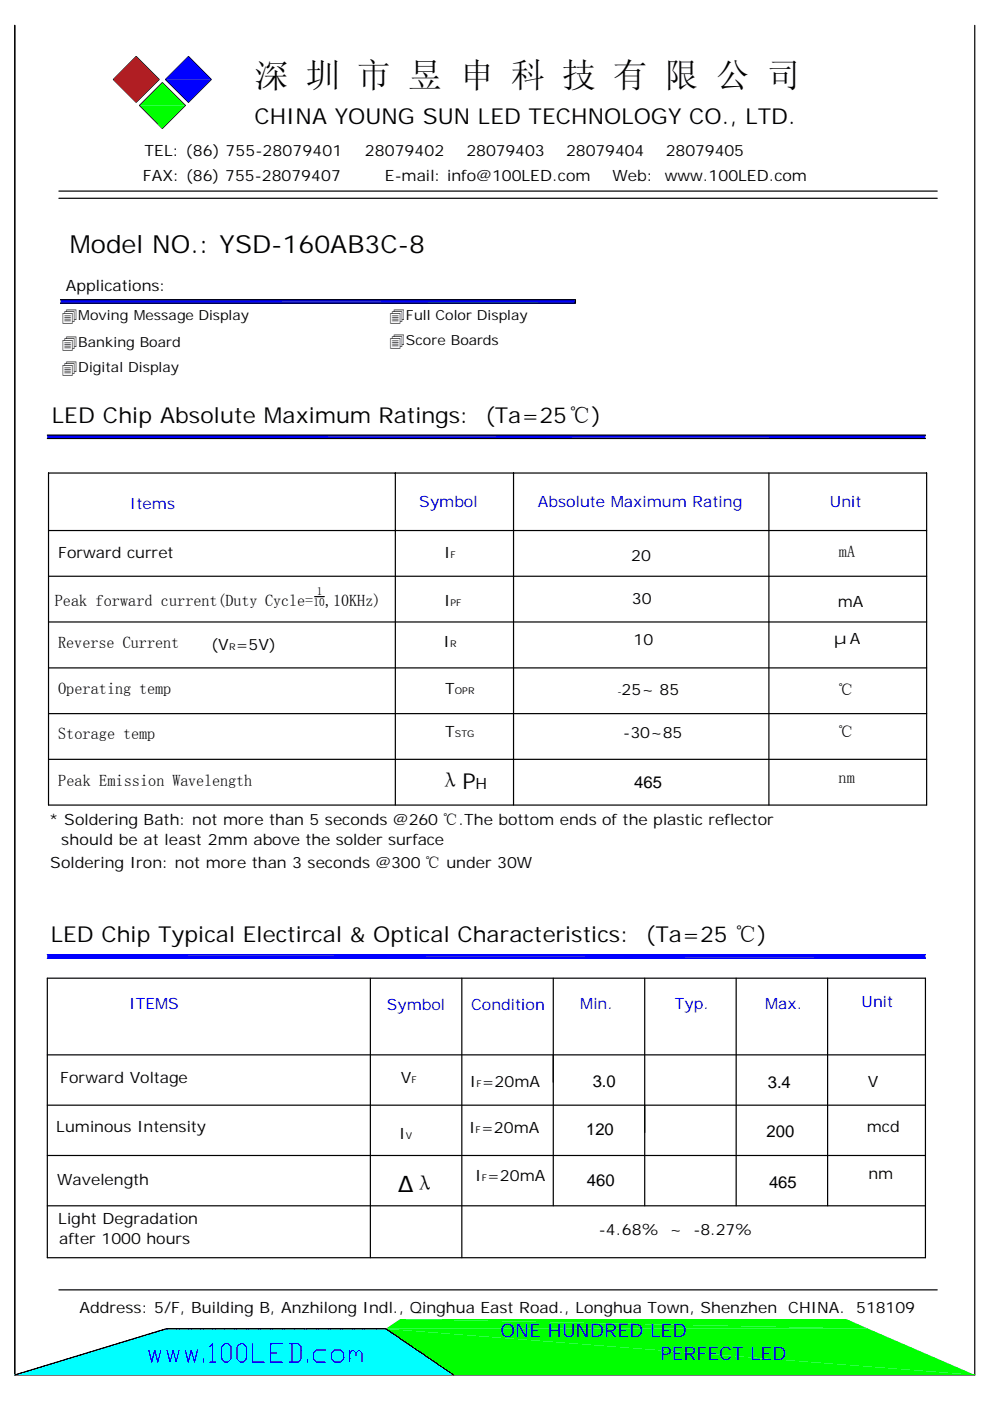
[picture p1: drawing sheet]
<svg xmlns="http://www.w3.org/2000/svg" width="210mm" height="297mm" viewBox="0 0 210 297" stroke-linecap="round" stroke-linejoin="round" font-family="sans-serif">
<path d="M3.1 5.4v286.1" fill="none" stroke="#000" stroke-width=".25"/>
<path d="M10 92.2h186.2" fill="none" stroke="#00f" stroke-width=".21"/>
<g fill="#00f">
<path d="M10 92.2l186.2 .8h-186.2z"/>
<path d="M10 92.2h186.2v.8z"/>
</g>
<path d="M10 93h186.2M10 202.4h186.2" fill="none" stroke="#00f" stroke-width=".21"/>
<g fill="none" stroke="#000" stroke-width=".25">
<path d="M10 92.2h186.2M10 93h186.2M10.3 112.5h186.2M83.8 100.3v70.4M108.9 100.3v70.4M163 100.3v70.4M66.7 126.5h2M10.3 170.7v-70.4h186.2v70.4M10 207.4v59.3M10 203.2h186.2M10 202.4h186.2M196.2 207.4v59.3"/>
<path d="M10 223.7h186.2"/>
</g>
<g fill="#00f">
<path d="M10 202.4l186.2 .8h-186.2z"/>
<path d="M10 202.4h186.2v.8z"/>
</g>
<path d="M10 203.2h186.2" fill="none" stroke="#00f" stroke-width=".21"/>
<g fill="none" stroke="#000" stroke-width=".25">
<path d="M3.1 5.4v286.1h203.6v-286.1M28.9 12l4.8 4.9-4.8 4.8-4.9-4.8zM40 12l4.8 4.9-4.8 4.8-4.9-4.8zM29.6 22.4l4.8-4.9 4.9 4.9-4.9 4.8zM10.3 122.2h186.2M10.3 131.9h186.2M10.3 141.6h186.2M10.3 151.3h186.2M10.3 161h186.2M10.3 170.7h186.2M10 207.4h186.2M78.5 207.4v59.3"/>
<path d="M97.9 207.4v59.3M117.3 207.4v48.3M136.7 207.4v48.3M156.1 207.4v48.3M175.5 207.4v48.3M10 234.3h186.2zM117.3 223.7v5.8M136.7 234.3v5.8M10 245h186.2M10 255.7h186.2M10 266.7h186.2"/>
</g>
<g fill="#f00">
<path d="M28.9 12l4.8 4.9h-9.7z"/>
<path d="M24 16.9h9.7l-4.8 4.8z"/>
</g>
<g fill="#0f0">
<path d="M29.6 22.4l4.8-4.9 4.9 4.9z"/>
<path d="M29.6 22.4h9.7l-4.9 4.8z"/>
</g>
<g fill="#00f">
<path d="M40 12l4.8 4.9h-9.7z"/>
<path d="M35.1 16.9h9.7l-4.8 4.8z"/>
</g>
<path d="M12.5 40.5h186.2M12.5 42h186.2M12.5 273.5h186.2" fill="none" stroke="#000" stroke-width=".25"/>
<g fill="none" stroke="#00f" stroke-width=".25">
<path d="M31.5 286.2l.7 2.6 .6-2.6 .6 2.6 .7-2.6M35.4 286.2l.7 2.6 .6-2.6 .6 2.6 .7-2.6M39.3 286.2l.6 2.6 .7-2.6 .6 2.6 .7-2.6M43.1 288.1v.7M44.4 285.5l.7-.6v3.9M44.4 288.8h1.4M47.7 284.9h.6l.7 .6v2.6l-.7 .7h-.6l-.7-.7v-2.6zM50.2 285.5l.7-.6h.7l.6 .6v2.6l-.6 .7h-.7l-.7-.7zM53.5 284.9v3.9h2.6M57.4 286.9h1.3M59.9 284.9h-2.5v3.9h2.5M61.3 284.9h1.9l.6 .6v2.6l-.6 .7h-1.9"/>
<path d="M61.9 284.9v3.9M65.2 288.1v.7M69 286.2h-1.9l-.7 .7v1.2l.7 .7h1.9M71 286.2h1.2l.7 .7v1.2l-.7 .7h-1.2l-.7-.7v-1.2zM74.2 286.9l.6-.7 .7 .7v.6M74.2 286.2v2.6M75.5 286.9l.6-.7 .7 .7v1.9"/>
</g>
<g fill="#0f0">
<path d="M81.8 281.7l3.1-2 99.2 2z"/>
<path d="M84.9 279.7h94.5l4.7 2z"/>
<path d="M81.8 281.7l124.9 9.8h-110.5z"/>
<path d="M81.8 281.7h102.3l22.6 9.8z"/>
</g>
<path d="M96.2 291.5h110.5" fill="none" stroke="#0f0" stroke-width=".21"/>
<path d="M35.3 281.7h46.5" fill="none" stroke="#0ff" stroke-width=".21"/>
<g fill="#0ff">
<path d="M3.1 291.5l32.2-9.8 60.9 9.8z"/>
<path d="M35.3 281.7h46.5l14.4 9.8z"/>
</g>
<path d="M3.1 291.5h93.1" fill="none" stroke="#0ff" stroke-width=".21"/>
<g fill="none" stroke="#000" stroke-width=".25">
<path d="M3.3 291.5h-.2M3.5 291.4l-.2 .1M3.9 291.3l-.3 .1M4.1 291.2l-.1 .1M4.4 291.1l-.2 .1M4.6 291.1h-.2M4.8 291h-.1M5 291h-.1M5.2 290.9h-.1M5.5 290.8l-.2 .1M5.7 290.7l-.2 .1M6.1 290.6l-.3 .1"/>
<path d="M6.3 290.5l-.1 .1M6.6 290.5h-.2M6.8 290.4l-.2 .1M7 290.3l-.1 .1M7.2 290.3h-.1M7.5 290.2h-.2M7.7 290.2h-.2M7.9 290.1h-.2M8.1 290h-.1M8.3 289.9l-.1 .1M8.6 289.9h-.2M8.8 289.8l-.2 .1"/>
<path d="M9 289.7l-.2 .1M9.2 289.6l-.1 .1M9.4 289.6h-.1M9.7 289.5l-.2 .1M9.9 289.5h-.2M10.1 289.4h-.2M10.3 289.3l-.1 .1M10.5 289.3h-.1M10.8 289.2h-.2M11 289.1l-.2 .1M11.2 289.1h-.2M11.4 289l-.1 .1"/>
<path d="M11.6 288.9l-.1 .1M11.9 288.8l-.2 .1M12.1 288.8h-.2M12.3 288.7l-.1 .1M12.5 288.7h-.1M12.7 288.6h-.1M13.2 288.5h-.4M13.4 288.4h-.1M13.6 288.3l-.1 .1M13.9 288.3h-.2M14.3 288.1l-.4 .1M14.5 288l-.1 .1"/>
<path d="M14.7 288h-.1M15 287.9l-.2 .1M15.2 287.8l-.2 .1M15.4 287.8h-.1M15.6 287.7h-.1M15.8 287.7h-.1M16.1 287.6h-.2M16.3 287.5l-.2 .1M16.5 287.4l-.1 .1M16.7 287.4h-.1M17 287.3l-.2 .1M17.4 287.2l-.4 .1"/>
<path d="M17.6 287.1l-.1 .1M17.8 287l-.1 .1M18.1 287h-.2M18.3 286.9h-.2M18.5 286.9h-.1M18.7 286.8h-.1M18.9 286.7h-.1M19.4 286.6l-.4 .1M19.6 286.5l-.1 .1M19.8 286.4l-.1 .1M20.3 286.3l-.4 .1M20.5 286.2l-.1 .1"/>
<path d="M20.7 286.2h-.1M20.9 286.1h-.1M21.2 286l-.2 .1M21.4 286h-.2M21.6 285.9h-.1M21.8 285.8l-.1 .1M22.1 285.7l-.2 .1M22.3 285.7h-.2M22.5 285.6l-.2 .1M22.7 285.5l-.1 .1M22.9 285.5h-.1M23.4 285.4l-.4 .1"/>
<path d="M23.6 285.3h-.1M23.8 285.2h-.1M24 285.2h-.1M24.5 285l-.4 .1M24.7 284.9l-.1 .1M24.9 284.9h-.1M25.1 284.8l-.1 .1M25.4 284.7l-.2 .1M25.6 284.7h-.2M25.8 284.6l-.1 .1M26 284.6h-.1M26.5 284.4l-.4 .1"/>
<path d="M26.7 284.4h-.2M26.9 284.3h-.1M27.1 284.2l-.1 .1M27.6 284.1l-.4 .1M27.8 284l-.2 .1M28 283.9l-.1 .1M28.2 283.9h-.1M28.4 283.8h-.1M28.7 283.7l-.2 .1M28.9 283.7h-.2M29.1 283.6h-.1M29.3 283.6h-.1"/>
<path d="M29.5 283.5h-.1M29.8 283.4l-.2 .1M30 283.3l-.2 .1M30.2 283.3h-.1M30.6 283.1l-.3 .2M30.9 283.1h-.2M31.1 283h-.2M31.5 282.9l-.3 .1M31.7 282.8h-.1M32 282.7l-.2 .1M32.2 282.7h-.2M32.4 282.6h-.1"/>
<path d="M32.6 282.5l-.1 .1M32.9 282.5h-.2M33.1 282.4l-.2 .1M33.7 282.2l-.6 .2M34 282.1l-.2 .1M34.2 282.1h-.2M34.4 282h-.2M34.6 281.9l-.1 .1M34.8 281.9h-.1M35.1 281.8h-.2M35.6 281.7l-.5 .1M35.7 281.7h.2"/>
<path d="M35.9 281.7h.2M36.2 281.7h.1M36.4 281.7h.2M36.7 281.7h.1M36.9 281.7h.1M37.1 281.7h.2M37.3 281.7h.4M37.8 281.7h.4M38.3 281.7h.1M38.5 281.7h.2M38.7 281.7h.2M38.9 281.7h.2"/>
<path d="M39.2 281.7h.1M39.4 281.7h.2M39.7 281.7h.1M39.9 281.7h.4M40.3 281.7h.4M40.8 281.7h.1M41 281.7h.2M41.3 281.7h.1M41.5 281.7h.2M41.7 281.7h.2M42 281.7h.1M42.2 281.7h.1"/>
<path d="M42.4 281.7h.4M42.9 281.7h.4M43.3 281.7h.2M43.6 281.7h.1M43.8 281.7h.1M44 281.7h.2M44.3 281.7h.1M44.5 281.7h.2M44.7 281.7h.2M45 281.7h.3M45.4 281.7h.4M45.9 281.7h.1"/>
<path d="M46.1 281.7h.2M46.4 281.7h.1M46.6 281.7h.1M46.8 281.7h.1M47 281.7h.2M47.3 281.7h.1M47.5 281.7h.4M48 281.7h.1M48.2 281.7h.1M48.4 281.7h.2M48.6 281.7h.2M48.9 281.7h.1"/>
<path d="M49.1 281.7h.2M49.4 281.7h.1M49.6 281.7h.4M50 281.7h.4M50.5 281.7h.1M50.7 281.7h.2M51 281.7h.1M51.2 281.7h.2M51.4 281.7h.2M51.6 281.7h.2M51.9 281.7h.1M52.1 281.7h.4"/>
<path d="M52.6 281.7h.4M53 281.7h.2M53.3 281.7h.1M53.5 281.7h.1M53.7 281.7h.2M54 281.7h.1M54.2 281.7h.2M54.4 281.7h.2M54.7 281.7h.3M55.1 281.7h.4M55.6 281.7h.1M55.8 281.7h.2"/>
<path d="M56 281.7h.2M56.3 281.7h.1M56.5 281.7h.1M56.7 281.7h.2M57 281.7h.1M57.2 281.7h.4M57.7 281.7h.3M58.1 281.7h.2M58.3 281.7h.2M58.6 281.7h.1M58.8 281.7h.2M59.1 281.7h.1"/>
<path d="M59.3 281.7h.1M59.5 281.7h.1M59.7 281.7h.4M60.2 281.7h.4M60.7 281.7h.1M60.9 281.7h.1M61.1 281.7h.2M61.3 281.7h.2M61.6 281.7h.1M61.8 281.7h.2M62.1 281.7h.1M62.3 281.7h.4"/>
<path d="M62.7 281.7h.2M62.9 281.7h.2M63.2 281.7h.1M63.4 281.7h.2M63.7 281.7h.1M63.9 281.7h.2M64.1 281.7h.2M64.3 281.7h.4M64.8 281.7h.4M65.3 281.7h.1M65.5 281.7h.2M65.7 281.7h.2"/>
<path d="M66 281.7h.1M66.2 281.7h.1M66.4 281.7h.2M66.7 281.7h.1M66.9 281.7h.4M67.4 281.7h.3M67.8 281.7h.1M68 281.7h.2M68.3 281.7h.1M68.5 281.7h.2M68.7 281.7h.2M69 281.7h.1"/>
<path d="M69.2 281.7h.1M69.4 281.7h.4M69.9 281.7h.4M70.4 281.7h.1M70.6 281.7h.1M70.8 281.7h.2M71 281.7h.2M71.3 281.7h.1M71.5 281.7h.2M71.8 281.7h.1M72 281.7h.3M72.4 281.7h.4"/>
<path d="M72.9 281.7h.1M73.1 281.7h.2M73.4 281.7h.1M73.6 281.7h.1M73.8 281.7h.2M74 281.7h.2M74.3 281.7h.1M74.5 281.7h.4M75 281.7h.4M75.4 281.7h.2M75.6 281.7h.2M75.9 281.7h.1"/>
<path d="M76.1 281.7h.2M76.4 281.7h.1M76.6 281.7h.4M77 281.7h.4M77.5 281.7h.1M77.7 281.7h.2M78 281.7h.1M78.2 281.7h.2M78.4 281.7h.2M78.7 281.7h.1M78.9 281.7h.1M79.1 281.7h.4"/>
<path d="M79.6 281.7h.4M80.1 281.7h.1M80.3 281.7h.1M80.5 281.7h.1M80.7 281.7h.2M81 281.7h.1M81.2 281.7h.2M81.4 281.7h.2M81.7 281.7l.2 .1M82 281.9h.1M82.2 282l.3 .2M82.5 282.2l.2 .1"/>
<path d="M82.7 282.4l.1 .1M82.9 282.5l.2 .1M83.1 282.6l.1 .1M83.3 282.7l.1 .1M83.5 282.9l.1 .1M83.7 283l.1 .1M83.9 283.1l.1 .1M84.1 283.3h.1M84.2 283.4l.2 .1M84.5 283.5l.1 .1M84.6 283.7l.2 .1M84.8 283.8l.2 .1"/>
<path d="M85 283.9l.1 .1M85.2 284.1h.1M85.4 284.2l.1 .1M85.6 284.3l.1 .1M85.8 284.4l.1 .1M86 284.6l.1 .1M86.1 284.7l.2 .1M86.4 284.8l.1 .1M86.5 284.9l.2 .1M86.7 285.1l.2 .1M86.9 285.2l.1 .1M87.1 285.3l.1 .1"/>
<path d="M87.3 285.5l.1 .1M87.5 285.6l.1 .1M87.7 285.7l.1 .1M87.9 285.9l.1 .1M88.1 286l.1 .1M88.3 286.1l.1 .1M88.4 286.3h.2M88.6 286.4l.2 .1M88.9 286.5l.1 .1M89 286.6l.2 .1M89.2 286.8l.2 .1M89.4 286.9l.1 .1"/>
<path d="M89.6 287l.1 .1M89.8 287.2h.1M90 287.3l.1 .1M90.2 287.4l.1 .1M90.4 287.6l.1 .1M90.6 287.7l.1 .1M90.8 287.8l.1 .1M90.9 288h.2M91.1 288.1l.2 .1M91.3 288.2l.1 .1M91.5 288.3l.2 .1M91.7 288.5h.1"/>
<path d="M91.9 288.6l.1 .1M92.1 288.7l.1 .1M92.3 288.8l.1 .1M92.5 289l.1 .1M92.7 289.1l.3 .3M93 289.4l.2 .1M93.2 289.5l.1 .1M93.4 289.6l.2 .1M93.6 289.8l.1 .1M93.8 289.9l.1 .1M94 290l.1 .1M94.2 290.2h.1"/>
<path d="M94.4 290.3l.1 .1M94.6 290.4l.1 .1M94.7 290.5l.2 .1M95 290.7h.1M95.1 290.8l.1 .1M95.3 290.9l.2 .1M95.5 291l.1 .1M95.7 291.2l.1 .1M95.9 291.3l.1 .1M96.1 291.5h.1"/>
</g>
<g fill="none" stroke="#00f" stroke-width=".25">
<path d="M31.5 286.2l.7 2.6 .6-2.6 .6 2.6 .7-2.6M35.4 286.2l.7 2.6 .6-2.6 .6 2.6 .7-2.6M39.3 286.2l.6 2.6 .7-2.6 .6 2.6 .7-2.6M43.1 288.1v.7M44.4 285.5l.7-.6v3.9M44.4 288.8h1.4M47.7 284.9h.6l.7 .6v2.6l-.7 .7h-.6l-.7-.7v-2.6zM50.2 285.5l.7-.6h.7l.6 .6v2.6l-.6 .7h-.7l-.7-.7zM53.5 284.9v3.9h2.6M57.4 286.9h1.3M59.9 284.9h-2.5v3.9h2.5M61.3 284.9h1.9l.6 .6v2.6l-.6 .7h-1.9"/>
<path d="M61.9 284.9v3.9M65.2 288.1v.7M69 286.2h-1.9l-.7 .7v1.2l.7 .7h1.9M71 286.2h1.2l.7 .7v1.2l-.7 .7h-1.2l-.7-.7v-1.2zM74.2 286.9l.6-.7 .7 .7v.6M74.2 286.2v2.6M75.5 286.9l.6-.7 .7 .7v1.9"/>
</g>
<path d="M12.8 63.5h109.2" fill="none" stroke="#00f" stroke-width=".21"/>
<g fill="#00f">
<path d="M12.8 63.5l109.2 .8h-109.2z"/>
<path d="M12.8 63.5h109.2v.8z"/>
</g>
<path d="M12.8 64.3h109.2" fill="none" stroke="#00f" stroke-width=".21"/>
<path d="M12.8 63.5l109.2 .1M122 63.7v.1M122 63.9v.4h-109.2" fill="none" stroke="#000" stroke-width=".25"/>
<text font-size="7.2" x="54" y="18.4">深 圳 市 昱 申 科 技 有 限 公 司</text>
<text font-size="5.3" x="14.8" y="53.6">Model NO.: YSD-160AB3C-8</text>
<text font-size="4.9" x="93.1" y="167.3">λP</text>
<g font-size="4.7">
<text x="54" y="26.2">CHINA YOUNG SUN LED TECHNOLOGY CO., LTD.</text>
<text x="11" y="89.6">LED Chip Absolute Maximum Ratings: (Ta=25℃)</text>
<text x="10.8" y="199.6">LED Chip Typical Electircal &amp; Optical Characteristics: (Ta=25 ℃)</text>
<text x="84.3" y="252.8">∆λ</text>
</g>
<g font-size="4">
<text x="13" y="67.9">.</text>
<text x="82.4" y="67.9">.</text>
<text x="13" y="73.5">.</text>
<text x="82.4" y="73.2">.</text>
<text x="13" y="78.8">.</text>
</g>
<g font-size="4" fill="#00f">
<text x="106.1" y="283.4">ONE HUNDRED LED</text>
<text x="140" y="288.3">PERFECT LED</text>
</g>
<g font-size="3.5">
<text x="134.5" y="167">465</text>
<text x="125.7" y="230.5">3.0</text>
<text x="162.8" y="230.7">3.4</text>
<text x="124.3" y="240.6">120</text>
<text x="162.5" y="241.1">200</text>
<text x="124.4" y="251.4">460</text>
<text x="163.1" y="251.9">465</text>
</g>
<g font-size="3.4">
<text x="177.9" y="118.1">mA</text>
<text x="11.6" y="128.4">Peak forward current(Duty Cycle=</text>
<text x="68.9" y="128.4">,10KHz)</text>
<text x="12.3" y="137.4">Reverse Current</text>
<text x="12.3" y="147.2">Operating temp</text>
<text x="177.5" y="147.3">℃</text>
<text x="12.3" y="156.6">Storage temp</text>
<text x="177.5" y="156.2">℃</text>
<text x="12.4" y="166.6">Peak Emission Wavelength</text>
<text x="177.8" y="166.1">nm</text>
</g>
<g font-size="3.3">
<text x="30.6" y="33.1">TEL: (86) 755-28079401</text>
<text x="77.3" y="33.1">28079402</text>
<text x="98.9" y="33.1">28079403</text>
<text x="120" y="33.1">28079404</text>
<text x="141.2" y="33.1">28079405</text>
<text x="30.3" y="38.3">FAX: (86) 755-28079407</text>
<text x="81.6" y="38.3">E-mail: info@100LED.com</text>
<text x="129.9" y="38.3">Web:</text>
<text x="141" y="38.3">www.100LED.com</text>
<text x="14" y="61.6">Applications:</text>
<text x="12.4" y="118.3">Forward curret</text>
<text x="94.1" y="118.4">I</text>
<text x="133.8" y="119">20</text>
<text x="94.1" y="128.5">I</text>
<text x="134" y="128.1">30</text>
<text x="177.6" y="128.8">mA</text>
<text x="44.8" y="137.7">(V =5V)</text>
<text x="94.1" y="137.2">I</text>
<text x="134.3" y="136.8">10</text>
<text x="176.8" y="136.5">µA</text>
<text x="94.4" y="147.1">T</text>
<text x="131.8" y="147.4">25~ 85</text>
<text x="94.4" y="156.3">T</text>
<text x="132.1" y="156.5">-30~85</text>
<text x="100.8" y="167.3">H</text>
<text x="10.4" y="174.9">* Soldering Bath: not more than 5 seconds @260 ℃.The bottom ends of the plastic reflector</text>
<text x="13" y="179.1">should be at least 2mm above the solder surface</text>
<text x="10.7" y="184">Soldering Iron: not more than 3 seconds @300 ℃ under 30W</text>
<text x="12.7" y="229.7">Forward Voltage</text>
<text x="85" y="229.7">V</text>
<text x="99.6" y="230.4">I =20mA</text>
<text x="184" y="230.4">V</text>
<text x="183.8" y="240">mcd</text>
<text x="11.9" y="240.1">Luminous Intensity</text>
<text x="84.6" y="241.6">I</text>
<text x="99.4" y="240.2">I =20mA</text>
<text x="12.1" y="251.3">Wavelength</text>
<text x="100.8" y="250.4">I =20mA</text>
<text x="184.1" y="249.9">nm</text>
<text x="12.4" y="259.5">Light Degradation</text>
<text x="12.5" y="263.7">after 1000 hours</text>
<text x="127" y="261.9">-4.68%</text>
<text x="142" y="261.9">~</text>
<text x="147" y="261.9">-8.27%</text>
<text x="16.8" y="278.4">Address: 5/F, Building B, Anzhilong Indl., Qinghua East Road., Longhua Town, Shenzhen</text>
<text x="167.1" y="278.4">CHINA.</text>
<text x="181.6" y="278.4">518109</text>
</g>
<g font-size="3.3" fill="#00f">
<text x="27.6" y="107.9">Items</text>
<text x="88.9" y="107.4">Symbol</text>
<text x="114" y="107.4">Absolute Maximum Rating</text>
<text x="176" y="107.4">Unit</text>
<text x="27.4" y="214">ITEMS</text>
<text x="82" y="214.1">Symbol</text>
<text x="99.9" y="214.1">Condition</text>
<text x="123" y="214">Min.</text>
<text x="143.1" y="214">Typ.</text>
<text x="162.2" y="214">Max.</text>
<text x="182.7" y="213.4">Unit</text>
</g>
<g font-size="3">
<text x="16.6" y="67.9">Moving Message Display</text>
<text x="86.1" y="67.9">Full Color Display</text>
<text x="16.6" y="73.5">Banking Board</text>
<text x="86.1" y="73.2">Score Boards</text>
<text x="16.6" y="78.8">Digital Display</text>
</g>
<g font-size="2.4">
<text x="66.5" y="128.4">10</text>
<text x="67.1" y="126.2">1</text>
</g>
<g font-size="2">
<text x="95.5" y="118.4">F</text>
<text x="95.5" y="128.5">PF</text>
<text x="48.6" y="137.7">R</text>
<text x="95.5" y="137.2">R</text>
<text x="96.4" y="147.1">OPR</text>
<text x="130.9" y="147.4">-</text>
<text x="96.4" y="156.3">STG</text>
<text x="87.2" y="229.7">F</text>
<text x="101" y="230.4">F</text>
<text x="86" y="241.6">V</text>
<text x="100.8" y="240.2">F</text>
<text x="102.2" y="250.4">F</text>
</g>
</svg>
